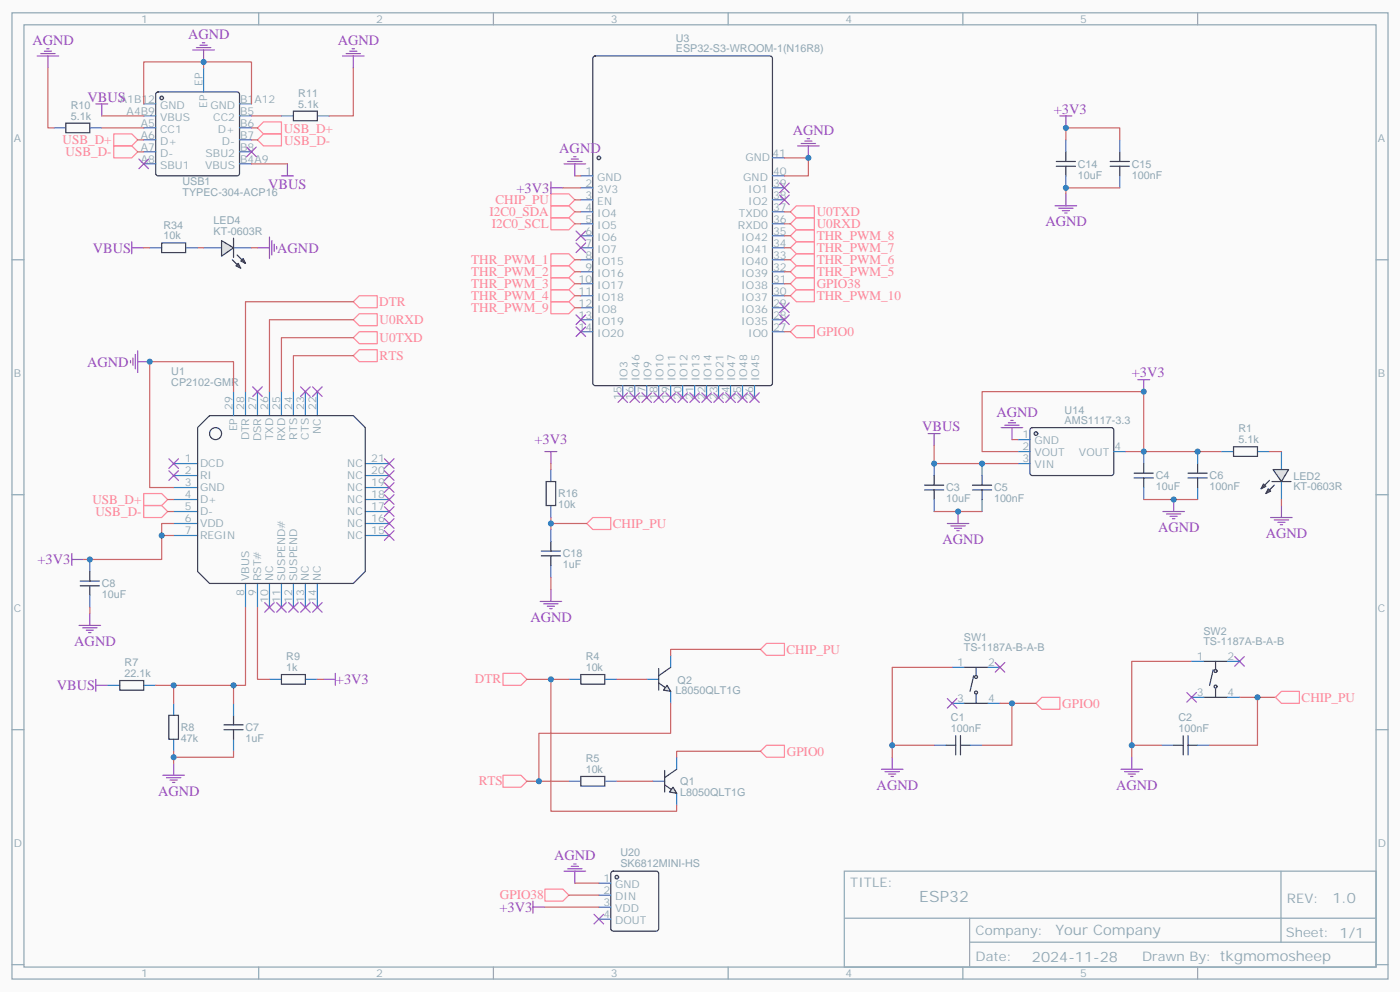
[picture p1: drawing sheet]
<svg xmlns="http://www.w3.org/2000/svg" width="412mm" height="292mm" viewBox="0 0 412 292" stroke-linecap="round" stroke-linejoin="round" font-family="sans-serif">
<path d="M0 0h412.4v291.9h-412.4z" fill="#fafafa"/>
<g fill="none" stroke="#8fa6b3" stroke-width=".35">
<path d="M3.5 3.8h405.4v284.3h-405.4zM7.1 7.3h398.2v277.3h-398.2zM76.2 3.8v3.5M145.3 3.8v3.5M214.5 3.8v3.5M283.6 3.8v3.5M352.8 3.8v3.5M3.5 76.4h3.6M405.3 76.4h3.6M3.5 145.6h3.6M405.3 145.6h3.6M3.5 214.7h3.6"/>
<path d="M405.3 214.7h3.6M248.7 256.4h156.6v28.2h-156.6zM377.3 256.4v20.9M248.7 270.2h156.5M285.6 277.3h119.6M285.6 270.2v14.1M3.5 283.9h3.6M76.2 284.6v3.5M145.3 284.6v3.5M214.5 284.6v3.5M283.6 284.6v3.5M352.8 284.6v3.5"/>
<path d="M405.3 283.9h3.6"/>
</g>
<path d="M174.9 16.7l.4-.2h51.5l.7 .4v95.9l-.4 .6-51.8 .1-.6-.5-.1-95.8z" fill="none" stroke="#404054" stroke-width=".35"/>
<circle cx="176.4" cy="46.5" r=".53" fill="#e0e0e0" stroke="#404054" stroke-width=".35"/>
<g fill="none" stroke="#4775d6" stroke-width=".35">
<path d="M171.1 51.8h3.5M171.1 55.3h3.5M171.1 58.8h3.5M227.5 51.8h3.6M227.5 55.3h3.6M227.5 58.8h3.6M227.5 46.5h3.6M171.1 62.3h3.5M171.1 65.9h3.5M171.1 69.4h3.5M171.1 72.9h3.5M171.1 76.4h3.5"/>
<path d="M171.1 80h3.5M227.5 62.3h3.6M227.5 65.9h3.6M227.5 69.4h3.6M227.5 72.9h3.6M227.5 76.4h3.6M227.5 80h3.6M171.1 83.5h3.5M171.1 87h3.5M171.1 90.6h3.5M171.1 94.1h3.5M171.1 97.6h3.5"/>
<path d="M227.5 83.5h3.6M227.5 87h3.6M227.5 90.6h3.6M227.5 94.1h3.6M227.5 97.6h3.6M183.4 113.5v3.5M187 113.5v3.5M190.5 113.5v3.5M194 113.5v3.5M197.6 113.5v3.5M201.1 113.5v3.5M204.6 113.5v3.5"/>
<path d="M208.1 113.5v3.5M211.7 113.5v3.5M215.2 113.5v3.5M218.7 113.5v3.5M222.2 113.5v3.5"/>
</g>
<path d="M162.3 74.7h5.3l1.7 1.7-1.7 1.8h-5.3zM162.3 78.2h5.3l1.7 1.8-1.7 1.7h-5.3zM162.3 60.6h5.3l1.7 1.7-1.7 1.8h-5.3zM162.3 64.1h5.3l1.7 1.8-1.7 1.7h-5.3zM232.8 69.4l1.8-1.8h5.3v3.6h-5.3zM232.8 72.9l1.8-1.7h5.3v3.5h-5.3zM232.8 76.4l1.8-1.7h5.3v3.5h-5.3zM232.8 80l1.8-1.8h5.3v3.5h-5.3zM162.3 81.7h5.3l1.7 1.8-1.7 1.8h-5.3zM162.3 85.3h5.3l1.7 1.7-1.7 1.8h-5.3z" fill="none" stroke="#ff8799" stroke-width=".35"/>
<path d="M169.3 51.8h1.8M169.3 76.4h1.8M169.3 80h1.8M169.3 62.3h1.8M169.3 65.9h1.8M231.1 69.4h1.7M231.1 72.9h1.7M231.1 76.4h1.7M231.1 80h1.7M169.3 83.5h1.8M169.3 87h1.8" fill="none" stroke="#c96666" stroke-width=".35"/>
<path d="M46.1 27.3l.5-.2h23.2l.5 .2 .3 .5v23.2l-.3 .5-.5 .3h-23.2l-.5-.3-.2-.5v-23.2z" fill="none" stroke="#404054" stroke-width=".35"/>
<circle cx="47.6" cy="28.8" r=".53" fill="#e0e0e0" stroke="#404054" stroke-width=".35"/>
<g fill="none" stroke="#4775d6" stroke-width=".35">
<path d="M42.3 30.6h3.6M42.3 34.1h3.6M42.3 37.6h3.6M60 20v7.1M70.6 30.6h3.5M70.6 34.1h3.5M70.6 37.6h3.5M42.3 41.2h3.6M42.3 44.7h3.6M42.3 48.2h3.6M70.6 41.2h3.5M70.6 44.7h3.5"/>
<path d="M70.6 48.2h3.5M68.8 115.3v7M72.3 115.3v7M75.8 115.3v7M79.4 115.3v7M82.9 115.3v7M86.4 115.3v7M90 115.3v7M93.5 115.3v7M51.2 136.4h7M51.2 139.9h7M107.6 136.4h7.1"/>
<path d="M107.6 139.9h7.1M51.2 143.5h7M51.2 147h7M51.2 150.5h7M51.2 154.1h7M51.2 157.6h7M107.6 143.5h7.1M107.6 147h7.1M107.6 150.5h7.1M107.6 154.1h7.1M107.6 157.6h7.1M72.3 171.7v7.1"/>
<path d="M75.8 171.7v7.1M79.4 171.7v7.1M82.9 171.7v7.1M86.4 171.7v7.1M90 171.7v7.1M93.5 171.7v7.1M192.3 229.9h3.5M199.3 222.8v3.6M199.3 233.4v3.6"/>
</g>
<g fill="none" stroke="#404054" stroke-width=".35">
<path d="M58.2 125.8l3.5-3.5h42.4l3.5 3.5v42.4l-3.5 3.5h-42.4l-3.5-3.5zM195.8 231l3.5 2.4M195.8 226.7v6.4M199.3 226.4l-3.5 2.4"/>
<circle cx="63.5" cy="127.6" r="1.76"/>
</g>
<path d="M198.3 231.7l1 1.7-2.1-.3z" fill="#e0e0e0" stroke="#404054" stroke-width=".35"/>
<path d="M190.5 199.9h3.5M197.6 192.9v3.5M197.6 203.4v3.6" fill="none" stroke="#4775d6" stroke-width=".35"/>
<path d="M194 196.7v6.4M197.6 196.4l-3.6 2.5M194 201l3.6 2.4" fill="none" stroke="#404054" stroke-width=".35"/>
<path d="M196.5 201.7l1.1 1.7-2.2-.3z" fill="#e0e0e0" stroke="#404054" stroke-width=".35"/>
<g fill="none" stroke="#ff8799" stroke-width=".35">
<path d="M162.3 57h5.3l1.7 1.8-1.7 1.8h-5.3zM232.8 65.9l1.8-1.8h5.3v3.5h-5.3zM232.8 62.3l1.8-1.7h5.3v3.5h-5.3zM104.1 88.8l1.7-1.8h5.3v3.6h-5.3zM104.1 99.4l1.7-1.8h5.3v3.5h-5.3zM104.1 94.1l1.7-1.8h5.3v3.5h-5.3zM232.8 83.5l1.8-1.8h5.3v3.6h-5.3zM234.6 95.8h5.3v3.6h-5.3l-1.8-1.8zM104.1 104.7l1.7-1.8h5.3v3.5h-5.3zM42.3 145.2h5.3l1.8 1.8-1.8 1.8h-5.3zM42.3 148.8h5.3l1.8 1.7-1.8 1.8h-5.3zM148.2 198.2h5.3l1.7 1.7-1.7 1.8h-5.3z"/>
<path d="M224 191.1l1.8-1.8h5.3v3.6h-5.3zM306.9 205.2h5.3v3.5h-5.3l-1.7-1.7zM375.7 205.2l1.8-1.8h5.3v3.6h-5.3zM148.2 228.1h5.3l1.7 1.8-1.7 1.8h-5.3zM224 221.1l1.8-1.8h5.3v3.5h-5.3z"/>
</g>
<g fill="none" stroke="#c96666" stroke-width=".35">
<path d="M169.3 58.8h1.8M231.1 46.5h7v5.3h-7M231.1 62.3h1.7M231.1 65.9h1.7M104.1 88.8h-31.8v26.5M104.1 99.4h-21.2v15.9M104.1 94.1h-24.7v21.2M231.1 83.5h1.7M231.1 97.6h1.7M68.8 115.3v-8.9h-24.7v37.1h7.1M104.1 104.7h-17.7v10.6M49.4 147h1.8"/>
<path d="M49.4 150.5h1.8M155.2 199.9h12.4M162.3 199.9v38.8h37v-1.7M181.7 199.9h8.8M224 191.1h-26.4v1.8M280.5 196.4h-17.7v26.4M351 194.6h-17.6v28.2M197.6 207v8.8h-38.9v14.1M262.8 219.3h12.4M294.6 207h10.6M298.1 207v12.3h-8.8M333.4 219.3h8.8"/>
<path d="M365.1 205.2h10.6M370.4 205.2v14.1h-14.1M155.2 229.9h12.4M181.7 229.9h10.6M224 221.1h-24.7v1.7"/>
</g>
<g fill="none" stroke="#994dc2" stroke-width=".35">
<path d="M166.2 48.2h6.3M167.2 47.5h4.2M168.3 46.8h2.1M169 46.1h.7M169.3 48.2v3.6M234.9 42.9h6.4M236 42.2h4.2M237.1 41.5h2.1M237.8 40.8h.7M238.1 42.9v3.6M38.5 106.1v.7M39.2 105.4v2.1"/>
<path d="M39.9 104.3v4.2M40.6 106.4h3.5M40.6 103.3v6.3M74.4 113.8l2.9 2.9M77.3 113.8l-2.9 2.9M88.5 113.8l2.9 2.9M91.4 113.8l-2.9 2.9M92.1 113.8l2.8 2.9M94.9 113.8l-2.8 2.9M49.7 135l2.9 2.8M49.7 138.5l2.9 2.9M52.6 138.5l-2.9 2.9"/>
<path d="M52.6 135l-2.9 2.8M113.2 138.5l2.9 2.9M113.2 135l2.9 2.8M116.1 135l-2.9 2.8M116.1 138.5l-2.9 2.9M113.2 142.1l2.9 2.8M113.2 145.6l2.9 2.8M113.2 149.1l2.9 2.8M113.2 152.6l2.9 2.9M113.2 156.2l2.9 2.8M116.1 142.1l-2.9 2.8M116.1 152.6l-2.9 2.9"/>
<path d="M116.1 156.2l-2.9 2.8M116.1 149.1l-2.9 2.8M116.1 145.6l-2.9 2.8M78 177.3l2.8 2.9M80.8 177.3l-2.8 2.9M85 177.3l2.8 2.9M87.8 177.3l-2.8 2.9M88.5 177.3l2.9 2.9M91.4 177.3l-2.9 2.9M92.1 177.3l2.8 2.9M94.9 177.3l-2.8 2.9M293.2 195l2.8 2.8"/>
<path d="M296 195l-2.8 2.8M363.7 193.2l2.8 2.8M366.5 193.2l-2.8 2.8M279 205.6l2.9 2.8M281.9 205.6l-2.9 2.8M349.6 203.8l2.8 2.8M352.4 203.8l-2.8 2.8M259.6 226.4h6.4M260.7 227.1h4.2M261.8 227.8h2.1M262.5 228.5h.7M262.8 222.8v3.6"/>
<path d="M330.2 226.4h6.3M331.3 227.1h4.2M332.3 227.8h2.1M333 228.5h.7M333.4 222.8v3.6"/>
</g>
<g fill="none" stroke="#4775d6" stroke-width=".35">
<path d="M167.6 199.9h3.5M178.2 199.9h3.5M280.5 196.4h3.5M291 196.4h3.6M351 194.6h3.5M361.6 194.6h3.5M275.2 219.3h3.5M280.5 207h3.5M285.8 219.3h3.5M291 207h3.6M342.2 219.3h3.5M351 205.2h3.5"/>
<path d="M352.8 219.3h3.5M361.6 205.2h3.5M167.6 229.9h3.5M178.2 229.9h3.5"/>
</g>
<g fill="none" stroke="#404054" stroke-width=".35">
<path d="M303.6 126l.5-.2 23.6 .1 .4 .6-.1 13-.6 .4h-23.6l-.4-.7v-12.7zM171.1 198.5h7.1v2.8h-7.1zM284 196.4h7M286.8 198.9l-1 4.5M287.5 196.4v2.5M354.5 194.6h7.1M357.4 197.1l-1.1 4.6M358.1 194.6v2.5M278.7 219.3h2.8M281.5 216.5v5.6M282.9 219.3h2.9M282.9 216.5v5.6"/>
<path d="M284 207h7M287.5 204.5v2.5M345.7 219.3h2.8M348.5 216.5v5.6M350 219.3h2.8M350 216.5v5.6M354.5 205.2h7.1M358.1 202.7v2.5M171.1 228.5h7.1v2.8h-7.1z"/>
<circle cx="287.5" cy="199.2" r=".44"/>
<circle cx="358.1" cy="197.4" r=".44"/>
<circle cx="287.5" cy="203.8" r=".44"/>
<circle cx="358.1" cy="202" r=".44"/>
</g>
<circle cx="305.2" cy="127.6" r=".53" fill="#e0e0e0" stroke="#404054" stroke-width=".35"/>
<path d="M275.2 136.4v3.5M289.3 136.4v3.5M299.9 129.4h3.5M299.9 132.9h3.5M299.9 136.4h3.5M328.1 132.9h3.5M336.9 132.9v3.5M352.8 132.9v3.5M275.2 147v3.5M289.3 147v3.5M336.9 143.5v3.5M352.8 143.5v3.5" fill="none" stroke="#4775d6" stroke-width=".35"/>
<g fill="none" stroke="#994dc2" stroke-width=".35">
<path d="M335.1 111.7h3.6M336.9 111.7v3.6M273.4 127.6h3.5M275.2 127.6v3.5M294.9 125.8h6.4M296 125.1h4.2M297 124.4h2.2M297.7 123.7h.7M298.1 125.8v3.6M279 154.1h6.4M280.1 154.8h4.2M281.2 155.5h2.1"/>
<path d="M281.9 156.2h.7M282.2 150.5v3.6M342.5 150.5h6.4M343.6 151.2h4.2M344.7 151.9h2.1M345.4 152.6h.7M345.7 147v3.5"/>
</g>
<g fill="none" stroke="#404054" stroke-width=".35">
<path d="M275.2 139.9v2.9M289.3 139.9v2.9M334.1 139.2h5.6M336.9 136.4v2.8M350 139.2h5.6M352.8 136.4v2.8M272.3 142.8h5.7M272.3 144.2h5.7M275.2 144.2v2.8M286.5 142.8h5.6M286.5 144.2h5.6M289.3 144.2v2.8"/>
<path d="M334.1 140.7h5.6M336.9 140.7v2.8M350 140.7h5.6M352.8 140.7v2.8"/>
</g>
<path d="M275.2 131.1v5.3h24.7M298.1 129.4h1.8M299.9 132.9h-10.6v-17.6h47.6v17.6h-5.3M336.9 132.9h22.9M275.2 150.5h14.1M336.9 147h15.9" fill="none" stroke="#c96666" stroke-width=".35"/>
<g fill="#e0e0e0" stroke="#404054" stroke-width=".35">
<path d="M373.6 143.8l.7 .7-1.4 .7z"/>
<path d="M372.2 142.4l.7 .7-1.4 .7z"/>
</g>
<path d="M377.5 132.9v5.3M377.5 141.7v5.3" fill="none" stroke="#4775d6" stroke-width=".35"/>
<path d="M373.9 141.4l-2.4 2.4M374.6 141.7h5.7M375.4 142.8l-2.5 2.4" fill="none" stroke="#404054" stroke-width=".35"/>
<path d="M375 138.2h4.6l-2.1 3.5z" fill="#e0e0e0" stroke="#404054" stroke-width=".35"/>
<g fill="none" stroke="#994dc2" stroke-width=".35">
<path d="M10.9 16.5h6.4M12 15.8h4.2M13.1 15.1h2.1M13.8 14.4h.7M14.1 16.5v3.5M56.8 14.7h6.3M57.9 14h4.2M58.9 13.3h2.1M59.6 12.6h.7M60 14.7v3.5M100.9 16.5h6.3M102 15.8h4.2"/>
<path d="M103 15.1h2.1M103.7 14.4h.7M104.1 16.5v3.5M28.2 30.6h3.5M30 30.6v3.5M312.2 34.1h3.5M314 34.1v3.5M40.9 46.8l2.8 2.8M43.7 46.8l-2.8 2.8M72.7 43.3l2.8 2.8M75.5 43.3l-2.8 2.8M82.9 51.8h3.5"/>
<path d="M84.7 48.2v3.6M162.3 55.3h3.5M162.3 53.5v3.5M229.7 53.9l2.8 2.8M229.7 57.4l2.8 2.8M232.5 53.9l-2.8 2.8M232.5 57.4l-2.8 2.8M314 57v3.6M169.7 68l2.8 2.8M169.7 71.5l2.8 2.8M172.5 68l-2.8 2.8M172.5 71.5l-2.8 2.8"/>
<path d="M310.8 60.6h6.3M311.9 61.3h4.2M312.9 62h2.1M313.6 62.7h.7M169.7 92.7l2.8 2.8M169.7 96.2l2.8 2.8M172.5 92.7l-2.8 2.8M172.5 96.2l-2.8 2.8M229.7 89.1l2.8 2.9M229.7 92.7l2.8 2.8M232.5 89.1l-2.8 2.9M232.5 92.7l-2.8 2.8"/>
<path d="M182 115.6l2.9 2.8M184.9 115.6l-2.9 2.8M185.6 115.6l2.8 2.8M188.4 115.6l-2.8 2.8M189.1 115.6l2.8 2.8M191.9 115.6l-2.8 2.8M192.6 115.6l2.8 2.8M195.4 115.6l-2.8 2.8M196.1 115.6l2.9 2.8M199 115.6l-2.9 2.8M199.7 115.6l2.8 2.8M202.5 115.6l-2.8 2.8"/>
<path d="M203.2 115.6l2.8 2.8M206 115.6l-2.8 2.8M206.7 115.6l2.8 2.8M209.5 115.6l-2.8 2.8M210.3 115.6l2.8 2.8M213.1 115.6l-2.8 2.8M213.8 115.6l2.8 2.8M216.6 115.6l-2.8 2.8M217.3 115.6l2.8 2.8M220.1 115.6l-2.8 2.8M220.8 115.6l2.9 2.8M223.7 115.6l-2.9 2.8"/>
<path d="M160.5 132.9h3.5M162.3 132.9v3.5M374.3 152.3h6.3M375.4 153h4.2M376.4 153.7h2.1M377.1 154.4h.7M377.5 148.8v3.5M21.2 164.6h3.5M21.2 162.9v3.5M81.5 177.3l2.8 2.9M84.3 177.3l-2.8 2.9M159.1 177h6.4"/>
<path d="M160.2 177.7h4.2M161.2 178.4h2.1M161.9 179.1h.7M162.3 173.5v3.5M23.3 184h6.3M24.3 184.7h4.3M25.4 185.5h2.1M26.1 186.2h.7M26.5 180.5v3.5M28.2 199.9v3.5M95.2 199.9h3.6M98.8 198.2v3.5"/>
<path d="M28.2 201.7h3.5M48 228.1h6.3M49 228.8h4.3M50.1 229.6h2.1M50.8 230.3h.7M51.2 224.6v3.5M175 269.1l2.8 2.8M177.8 269.1l-2.8 2.8"/>
</g>
<g fill="none" stroke="#c96666" stroke-width=".35">
<path d="M60 18.2h14.1v12.4M14.1 20v17.6h1.8M30 37.6h12.3M30 34.1h12.3M60 20v-1.8h-17.7v12.4M74.1 37.6h1.7M74.1 34.1h8.8M104.1 20v14.1h-7.1M40.6 41.2h1.7M40.6 44.7h1.7M74.1 41.2h1.7M74.1 48.2h10.6"/>
<path d="M165.8 55.3h5.3M314 41.2v-3.6h15.8v3.6M329.8 55.3h-15.8v1.7M169.3 90.6h1.8M231.1 87h1.7M162.3 136.4v1.8M373.9 132.9h3.6M47.6 157.6h3.6M51.2 154.1h-3.6v10.5h-22.9M162.3 152.3v3.5M162.3 154.1h10.6M377.5 147v1.8"/>
<path d="M26.5 178.8v1.7M72.3 178.8v22.9h-26.4M75.8 178.8v21.1h3.6M162.3 169.9v3.6M93.5 199.9h1.7M51.2 201.7v5.3M68.8 201.7v5.3M51.2 221.1v3.5M68.8 221.1v1.7h-17.6"/>
</g>
<g fill="none" stroke="#4775d6" stroke-width=".35">
<path d="M15.9 37.6h3.5M26.5 37.6h3.5M82.9 34.1h3.5M93.5 34.1h3.5M314 41.2v3.5M314 51.8v3.5M329.8 41.2v3.5M329.8 51.8v3.5M162.3 138.2v3.5M359.8 132.9h3.6M370.4 132.9h3.5M162.3 148.8v3.5"/>
<path d="M162.3 155.8v3.5M26.5 164.6v3.6M26.5 175.2v3.6M162.3 166.4v3.5M79.4 199.9h3.5M90 199.9h3.5M31.7 201.7h3.6M42.3 201.7h3.6M51.2 207v3.5M51.2 217.6v3.5M68.8 207v3.5M68.8 217.6v3.5"/>
</g>
<g fill="none" stroke="#404054" stroke-width=".35">
<path d="M19.4 36.2h7.1v2.9h-7.1zM86.4 32.7h7.1v2.8h-7.1zM311.1 47.5h5.7M311.1 48.9h5.7M314 44.7v2.8M314 48.9v2.9M327 47.5h5.7M327 48.9h5.7M329.8 44.7v2.8M329.8 48.9v2.9M363.4 131.5h7v2.8h-7zM160.9 141.7h2.8v7.1h-2.8z"/>
<path d="M162.3 159.3v2.9M23.6 171h5.7M23.6 172.4h5.7M26.5 168.2v2.8M26.5 172.4v2.8M159.5 163.6h5.6M159.5 162.2h5.6M162.3 163.6v2.8M82.9 198.5h7.1v2.8h-7.1zM35.3 200.3h7v2.8h-7zM49.7 210.5h2.9v7.1h-2.9zM66 214.7h5.6"/>
<path d="M66 213.3h5.6M68.8 210.5v2.8M68.8 214.7v2.9"/>
</g>
<path d="M33.5 39.4h5.3l1.8 1.8-1.8 1.7h-5.3zM75.8 37.6l1.8-1.7h5.3v3.5h-5.3zM33.5 42.9h5.3l1.8 1.8-1.8 1.8h-5.3zM75.8 41.2l1.8-1.8h5.3v3.5h-5.3zM162.3 88.8h5.3l1.7 1.8-1.7 1.7h-5.3zM232.8 87l1.8-1.7h5.3v3.5h-5.3zM172.9 154.1l1.7-1.8h5.3v3.5h-5.3z" fill="none" stroke="#ff8799" stroke-width=".35"/>
<g fill="#e0e0e0" stroke="#404054" stroke-width=".35">
<path d="M70.9 76.8l.7-.7 .7 1.4z"/>
<path d="M69.5 78.2l.7-.7 .7 1.4z"/>
</g>
<path d="M60 72.9h5.3M68.8 72.9h5.3" fill="none" stroke="#4775d6" stroke-width=".35"/>
<path d="M68.4 76.4l2.5 2.5M68.8 70.1v5.6M69.8 75l2.5 2.5" fill="none" stroke="#404054" stroke-width=".35"/>
<path d="M65.3 70.8l3.5 2.1-3.5 2.5z" fill="#e0e0e0" stroke="#404054" stroke-width=".35"/>
<path d="M38.8 72.9h3.5M38.8 71.2v3.5M75.8 72.9h3.6M79.4 69.7v6.4M80.1 70.8v4.2M80.8 71.9v2.1M81.5 72.6v.7" fill="none" stroke="#994dc2" stroke-width=".35"/>
<path d="M42.3 72.9h1.8M58.2 72.9h1.8M74.1 72.9h1.7" fill="none" stroke="#c96666" stroke-width=".35"/>
<path d="M44.1 72.9h3.5M54.7 72.9h3.5" fill="none" stroke="#4775d6" stroke-width=".35"/>
<path d="M47.6 71.5h7.1v2.8h-7.1zM180.2 256.6l.4-.2h12.7l.5 .2 .2 .5v16.2l-.2 .5-.5 .2h-12.7l-.5-.2-.2-.5v-16.2z" fill="none" stroke="#404054" stroke-width=".35"/>
<circle cx="181.7" cy="258.1" r=".53" fill="#e0e0e0" stroke="#404054" stroke-width=".35"/>
<path d="M176.4 259.9h3.5M176.4 263.4h3.5M176.4 266.9h3.5M176.4 270.5h3.5" fill="none" stroke="#4775d6" stroke-width=".35"/>
<path d="M166.2 256.4h6.3M167.2 255.7h4.2M168.3 255h2.1M169 254.2h.7M169.3 256.4v3.5M157 266.9h3.5M157 265.2v3.5" fill="none" stroke="#994dc2" stroke-width=".35"/>
<path d="M169.3 259.9h7.1M160.5 266.9h15.9M167.6 263.4h8.8" fill="none" stroke="#c96666" stroke-width=".35"/>
<path d="M160.5 261.7h5.3l1.8 1.7-1.8 1.8h-5.3z" fill="none" stroke="#ff8799" stroke-width=".35"/>
<g fill="#0d969c">
<circle cx="238.1" cy="46.5" r=".88"/>
<circle cx="44.1" cy="106.4" r=".88"/>
<circle cx="158.8" cy="229.9" r=".88"/>
<circle cx="162.3" cy="199.9" r=".88"/>
<circle cx="262.8" cy="219.3" r=".88"/>
<circle cx="298.1" cy="207" r=".88"/>
<circle cx="333.4" cy="219.3" r=".88"/>
<circle cx="370.4" cy="205.2" r=".88"/>
<circle cx="275.2" cy="136.4" r=".88"/>
<circle cx="289.3" cy="136.4" r=".88"/>
<circle cx="336.9" cy="132.9" r=".88"/>
<circle cx="345.7" cy="147" r=".88"/>
<circle cx="282.2" cy="150.5" r=".88"/>
<circle cx="336.9" cy="115.3" r=".88"/>
<circle cx="352.8" cy="132.9" r=".88"/>
<circle cx="47.6" cy="157.6" r=".88"/>
<circle cx="26.5" cy="164.6" r=".88"/>
<circle cx="51.2" cy="201.7" r=".88"/>
<circle cx="51.2" cy="222.8" r=".88"/>
<circle cx="68.8" cy="201.7" r=".88"/>
<circle cx="60" cy="18.2" r=".88"/>
<circle cx="314" cy="55.3" r=".88"/>
<circle cx="162.3" cy="154.1" r=".88"/>
<circle cx="314" cy="37.6" r=".88"/>
</g>
<text font-size="4.6" fill="#90a7b2" x="270.8" y="265.4">ESP32</text>
<g font-size="4.2" fill="#994cc3">
<text x="55.4" y="11.5">AGND</text>
<text x="9.5" y="13.3">AGND</text>
<text x="99.5" y="13.3">AGND</text>
<text x="25.8" y="29.9">VBUS</text>
<text x="310.4" y="33.4">+3V3</text>
<text x="233.5" y="39.7">AGND</text>
<text x="164.7" y="45">AGND</text>
<text x="79" y="55.7">VBUS</text>
<text x="152.1" y="56.7">+3V3</text>
<text x="307.9" y="66.7">AGND</text>
<text x="27.3" y="74.4">VBUS</text>
<text x="81.7" y="74.4">AGND</text>
<text x="25.6" y="107.9">AGND</text>
<text x="333.4" y="111">+3V3</text>
<text x="293.5" y="122.6">AGND</text>
<text x="157.4" y="130.8">+3V3</text>
<text x="271.6" y="126.9">VBUS</text>
<text x="277.6" y="160.1">AGND</text>
<text x="341.1" y="156.6">AGND</text>
<text x="372.9" y="158.4">AGND</text>
<text x="11" y="166.1">+3V3</text>
<text x="156.3" y="183">AGND</text>
<text x="21.9" y="190.1">AGND</text>
<text x="16.7" y="203.1">VBUS</text>
<text x="99" y="201.3">+3V3</text>
<text x="258.2" y="232.5">AGND</text>
<text x="328.8" y="232.5">AGND</text>
<text x="46.6" y="234.2">AGND</text>
<text x="163.2" y="253.2">AGND</text>
<text x="147.1" y="268.4">+3V3</text>
</g>
<g font-size="4.2" fill="#90a7b2">
<text x="392.5" y="265.6">1.0</text>
<text x="310.9" y="275.2">Your Company</text>
<text x="304" y="283">2024-11-28</text>
</g>
<g font-size="3.9" fill="#ff869a">
<text x="83.6" y="39">USB_D+</text>
<text x="18.4" y="42.4">USB_D+</text>
<text x="19.3" y="45.9">USB_D-</text>
<text x="83.7" y="42.5">USB_D-</text>
<text x="144.2" y="63.6">I2C0_SDA</text>
<text x="145.9" y="60.1">CHIP_PU</text>
<text x="240.6" y="63.6">U0TXD</text>
<text x="144.8" y="67.1">I2C0_SCL</text>
<text x="240.6" y="70.6">THR_PWM_8</text>
<text x="240.6" y="67.2">U0RXD</text>
<text x="138.8" y="77.7">THR_PWM_1</text>
<text x="240.6" y="74.2">THR_PWM_7</text>
<text x="240.6" y="77.7">THR_PWM_6</text>
<text x="138.8" y="81.2">THR_PWM_2</text>
<text x="240.6" y="81.2">THR_PWM_5</text>
<text x="138.8" y="84.8">THR_PWM_3</text>
<text x="138.8" y="88.3">THR_PWM_4</text>
<text x="240.6" y="84.8">GPIO38</text>
<text x="240.6" y="88.3">THR_PWM_10</text>
<text x="111.7" y="90.2">DTR</text>
<text x="111.8" y="95.4">U0RXD</text>
<text x="138.8" y="91.8">THR_PWM_9</text>
<text x="111.8" y="100.7">U0TXD</text>
<text x="240.6" y="98.9">GPIO0</text>
<text x="111.8" y="106">RTS</text>
<text x="27.2" y="148.3">USB_D+</text>
<text x="28.1" y="151.8">USB_D-</text>
<text x="180.5" y="155.3">CHIP_PU</text>
<text x="231.7" y="192.3">CHIP_PU</text>
<text x="139.9" y="201">DTR</text>
<text x="312.9" y="208.3">GPIO0</text>
<text x="383.4" y="206.5">CHIP_PU</text>
<text x="231.8" y="222.4">GPIO0</text>
<text x="141" y="231.1">RTS</text>
<text x="147.3" y="264.7">GPIO38</text>
</g>
<g font-size="3.9" fill="#90a7b2">
<text x="250.5" y="260.9">TITLE:</text>
<text x="379.1" y="265.6">REV:</text>
<text x="287.4" y="275.1">Company:</text>
<text x="378.7" y="275.8">Sheet: 1/1</text>
<text x="287.4" y="282.8">Date:</text>
<text x="336.4" y="282.9">Drawn By: tkgmomosheep</text>
</g>
<g font-size="3.2" fill="#90a7b2">
<text x="41.6" y="6.8">1</text>
<text x="110.8" y="6.8">2</text>
<text x="179.9" y="6.8">3</text>
<text x="249.1" y="6.8">4</text>
<text x="318.2" y="6.8">5</text>
<text x="199.1" y="15.4">ESP32-S3-WROOM-1(N16R8)</text>
<text x="199.1" y="12.5">U3</text>
<text x="59.6" y="25.3" transform="rotate(-90 59.6 25.3)">EP</text>
<text x="87.9" y="28.5">R11</text>
<text x="20.8" y="35.2">5.1k</text>
<text x="20.8" y="32">R10</text>
<text x="35.3" y="30.2">A1B12</text>
<text x="37.3" y="33.8">A4B9</text>
<text x="47.2" y="32">GND</text>
<text x="47.2" y="35.5">VBUS</text>
<text x="61" y="31.7" transform="rotate(-90 61 31.7)">EP</text>
<text x="62" y="32">GND</text>
<text x="62.8" y="35.5">CC2</text>
<text x="70.7" y="33.8">B5</text>
<text x="70.7" y="30.2">B1A12</text>
<text x="87.9" y="31.6">5.1k</text>
<text x="4.1" y="41.9">A</text>
<text x="41.5" y="37.3">A5</text>
<text x="41.5" y="40.8">A6</text>
<text x="47.2" y="39.1">CC1</text>
<text x="64.2" y="39.1">D+</text>
<text x="70.7" y="40.8">B7</text>
<text x="70.7" y="37.3">B6</text>
<text x="405.9" y="41.9">A</text>
<text x="41.5" y="44.3">A7</text>
<text x="41.5" y="47.9">A8</text>
<text x="47.2" y="42.6">D+</text>
<text x="47.2" y="46.1">D-</text>
<text x="60.6" y="46.1">SBU2</text>
<text x="65.4" y="42.6">D-</text>
<text x="70.7" y="47.9">B4A9</text>
<text x="70.7" y="44.3">B8</text>
<text x="219.6" y="47.5">GND</text>
<text x="227.5" y="46.1">41</text>
<text x="47.2" y="49.6">SBU1</text>
<text x="60.4" y="49.6">VBUS</text>
<text x="172.4" y="51.4">1</text>
<text x="175.9" y="53.2">GND</text>
<text x="219" y="53.2">GND</text>
<text x="227.7" y="51.4">40</text>
<text x="317.5" y="52.5">10uF</text>
<text x="317.5" y="49.4">C14</text>
<text x="333.4" y="52.5">100nF</text>
<text x="333.4" y="49.4">C15</text>
<text x="53.7" y="57.7">TYPEC-304-ACP16</text>
<text x="53.7" y="54.6">USB1</text>
<text x="172.4" y="54.9">2</text>
<text x="172.4" y="58.5">3</text>
<text x="175.9" y="56.7">3V3</text>
<text x="220.4" y="56.7">IO1</text>
<text x="227.7" y="58.5">38</text>
<text x="227.7" y="54.9">39</text>
<text x="62.9" y="65.8">LED4</text>
<text x="172.4" y="62">4</text>
<text x="172.4" y="65.5">5</text>
<text x="175.9" y="60.2">EN</text>
<text x="175.9" y="63.7">IO4</text>
<text x="217.6" y="63.7">TXD0</text>
<text x="220.4" y="60.2">IO2</text>
<text x="227.7" y="65.5">36</text>
<text x="227.7" y="62">37</text>
<text x="48.1" y="70.4">10k</text>
<text x="48.1" y="67.3">R34</text>
<text x="62.9" y="69">KT-0603R</text>
<text x="172.4" y="69">6</text>
<text x="175.9" y="67.3">IO5</text>
<text x="175.9" y="70.8">IO6</text>
<text x="217.4" y="67.3">RXD0</text>
<text x="218.4" y="70.8">IO42</text>
<text x="227.7" y="69">35</text>
<text x="172.4" y="72.6">7</text>
<text x="172.4" y="76.1">8</text>
<text x="175.9" y="74.3">IO7</text>
<text x="175.9" y="77.9">IO15</text>
<text x="218.4" y="77.9">IO40</text>
<text x="218.4" y="74.3">IO41</text>
<text x="227.7" y="76.1">33</text>
<text x="227.7" y="72.6">34</text>
<text x="170.4" y="83.1">10</text>
<text x="172.4" y="79.6">9</text>
<text x="175.9" y="81.4">IO16</text>
<text x="218.4" y="81.4">IO39</text>
<text x="227.7" y="83.1">31</text>
<text x="227.7" y="79.6">32</text>
<text x="170.4" y="86.7">11</text>
<text x="175.9" y="84.9">IO17</text>
<text x="175.9" y="88.4">IO18</text>
<text x="218.4" y="88.4">IO37</text>
<text x="218.4" y="84.9">IO38</text>
<text x="227.7" y="86.7">30</text>
<text x="170.4" y="90.2">12</text>
<text x="170.4" y="93.7">13</text>
<text x="175.9" y="92">IO8</text>
<text x="175.9" y="95.5">IO19</text>
<text x="218.4" y="95.5">IO35</text>
<text x="218.4" y="92">IO36</text>
<text x="227.7" y="93.7">28</text>
<text x="227.7" y="90.2">29</text>
<text x="170.4" y="97.3">14</text>
<text x="175.9" y="99">IO20</text>
<text x="220.4" y="99">IO0</text>
<text x="227.7" y="97.3">27</text>
<text x="4.1" y="111">B</text>
<text x="50.4" y="113.5">CP2102-GMR</text>
<text x="50.4" y="110.4">U1</text>
<text x="184.9" y="112.2" transform="rotate(-90 184.9 112.2)">IO3</text>
<text x="188.4" y="112.2" transform="rotate(-90 188.4 112.2)">IO46</text>
<text x="191.9" y="112.2" transform="rotate(-90 191.9 112.2)">IO9</text>
<text x="195.4" y="112.2" transform="rotate(-90 195.4 112.2)">IO10</text>
<text x="199" y="112.2" transform="rotate(-90 199 112.2)">IO11</text>
<text x="202.5" y="112.2" transform="rotate(-90 202.5 112.2)">IO12</text>
<text x="206" y="112.2" transform="rotate(-90 206 112.2)">IO13</text>
<text x="209.5" y="112.2" transform="rotate(-90 209.5 112.2)">IO14</text>
<text x="213.1" y="112.2" transform="rotate(-90 213.1 112.2)">IO21</text>
<text x="216.6" y="112.2" transform="rotate(-90 216.6 112.2)">IO47</text>
<text x="220.1" y="112.2" transform="rotate(-90 220.1 112.2)">IO48</text>
<text x="223.7" y="112.2" transform="rotate(-90 223.7 112.2)">IO45</text>
<text x="405.9" y="111">B</text>
<text x="183.1" y="117.7" transform="rotate(-90 183.1 117.7)">15</text>
<text x="186.6" y="117.7" transform="rotate(-90 186.6 117.7)">16</text>
<text x="190.1" y="117.7" transform="rotate(-90 190.1 117.7)">17</text>
<text x="193.7" y="117.7" transform="rotate(-90 193.7 117.7)">18</text>
<text x="197.2" y="117.7" transform="rotate(-90 197.2 117.7)">19</text>
<text x="200.7" y="117.7" transform="rotate(-90 200.7 117.7)">20</text>
<text x="204.3" y="117.7" transform="rotate(-90 204.3 117.7)">21</text>
<text x="207.8" y="117.7" transform="rotate(-90 207.8 117.7)">22</text>
<text x="211.3" y="117.7" transform="rotate(-90 211.3 117.7)">23</text>
<text x="214.8" y="117.7" transform="rotate(-90 214.8 117.7)">24</text>
<text x="218.4" y="117.7" transform="rotate(-90 218.4 117.7)">25</text>
<text x="221.9" y="117.7" transform="rotate(-90 221.9 117.7)">26</text>
<text x="68.4" y="120.5" transform="rotate(-90 68.4 120.5)">29</text>
<text x="72" y="120.5" transform="rotate(-90 72 120.5)">28</text>
<text x="75.5" y="120.5" transform="rotate(-90 75.5 120.5)">27</text>
<text x="79" y="120.5" transform="rotate(-90 79 120.5)">26</text>
<text x="82.5" y="120.5" transform="rotate(-90 82.5 120.5)">25</text>
<text x="86.1" y="120.5" transform="rotate(-90 86.1 120.5)">24</text>
<text x="89.6" y="120.5" transform="rotate(-90 89.6 120.5)">23</text>
<text x="93.1" y="120.5" transform="rotate(-90 93.1 120.5)">22</text>
<text x="313.6" y="124.7">AMS1117-3.3</text>
<text x="313.6" y="121.7">U14</text>
<text x="69.8" y="126.9" transform="rotate(-90 69.8 126.9)">EP</text>
<text x="73.4" y="129.6" transform="rotate(-90 73.4 129.6)">DTR</text>
<text x="76.9" y="129.8" transform="rotate(-90 76.9 129.8)">DSR</text>
<text x="80.4" y="129.6" transform="rotate(-90 80.4 129.6)">TXD</text>
<text x="84" y="129.8" transform="rotate(-90 84 129.8)">RXD</text>
<text x="87.5" y="129.3" transform="rotate(-90 87.5 129.3)">RTS</text>
<text x="91" y="129.4" transform="rotate(-90 91 129.4)">CTS</text>
<text x="94.5" y="127.6" transform="rotate(-90 94.5 127.6)">NC</text>
<text x="301.2" y="129">1</text>
<text x="304.7" y="130.8">GND</text>
<text x="364.8" y="130.4">5.1k</text>
<text x="364.8" y="127.2">R1</text>
<text x="54.4" y="136.1">1</text>
<text x="58.9" y="137.5">DCD</text>
<text x="102.3" y="137.5">NC</text>
<text x="109.4" y="136.1">21</text>
<text x="301.2" y="132.5">2</text>
<text x="301.2" y="136.1">3</text>
<text x="304.7" y="134.3">VOUT</text>
<text x="304.7" y="137.8">VIN</text>
<text x="317.8" y="134.3">VOUT</text>
<text x="328.3" y="132.5">4</text>
<text x="54.4" y="139.6">2</text>
<text x="54.4" y="143.1">3</text>
<text x="58.9" y="141">RI</text>
<text x="102.3" y="141">NC</text>
<text x="109.4" y="143.1">19</text>
<text x="109.4" y="139.6">20</text>
<text x="340.4" y="141.1">C4</text>
<text x="356.3" y="141.1">C6</text>
<text x="381" y="141.1">LED2</text>
<text x="54.4" y="146.6">4</text>
<text x="58.9" y="144.5">GND</text>
<text x="58.9" y="148.1">D+</text>
<text x="102.3" y="148.1">NC</text>
<text x="102.3" y="144.5">NC</text>
<text x="109.4" y="146.6">18</text>
<text x="164.4" y="149.6">10k</text>
<text x="164.4" y="146.4">R16</text>
<text x="278.7" y="147.8">10uF</text>
<text x="278.7" y="144.6">C3</text>
<text x="292.8" y="147.8">100nF</text>
<text x="292.8" y="144.6">C5</text>
<text x="340.4" y="144.3">10uF</text>
<text x="356.3" y="144.3">100nF</text>
<text x="381" y="144.2">KT-0603R</text>
<text x="54.4" y="150.2">5</text>
<text x="54.4" y="153.7">6</text>
<text x="58.9" y="151.6">D-</text>
<text x="58.9" y="155.1">VDD</text>
<text x="102.3" y="155.1">NC</text>
<text x="102.3" y="151.6">NC</text>
<text x="109.4" y="153.7">16</text>
<text x="109.4" y="150.2">17</text>
<text x="54.4" y="157.2">7</text>
<text x="58.9" y="158.6">REGIN</text>
<text x="102.3" y="158.6">NC</text>
<text x="109.4" y="157.2">15</text>
<text x="165.8" y="167.2">1uF</text>
<text x="165.8" y="164.1">C18</text>
<text x="30" y="172.8">C8</text>
<text x="73.4" y="171" transform="rotate(-90 73.4 171)">VBUS</text>
<text x="76.9" y="171" transform="rotate(-90 76.9 171)">RST#</text>
<text x="80.4" y="171" transform="rotate(-90 80.4 171)">NC</text>
<text x="84" y="171" transform="rotate(-90 84 171)">SUSPEND#</text>
<text x="87.5" y="171" transform="rotate(-90 87.5 171)">SUSPEND</text>
<text x="91" y="171" transform="rotate(-90 91 171)">NC</text>
<text x="94.5" y="171" transform="rotate(-90 94.5 171)">NC</text>
<text x="30" y="176">10uF</text>
<text x="72" y="175.5" transform="rotate(-90 72 175.5)">8</text>
<text x="75.5" y="175.5" transform="rotate(-90 75.5 175.5)">9</text>
<text x="79" y="177.5" transform="rotate(-90 79 177.5)">10</text>
<text x="82.5" y="177.5" transform="rotate(-90 82.5 177.5)">11</text>
<text x="86.1" y="177.5" transform="rotate(-90 86.1 177.5)">12</text>
<text x="89.6" y="177.5" transform="rotate(-90 89.6 177.5)">13</text>
<text x="93.1" y="177.5" transform="rotate(-90 93.1 177.5)">14</text>
<text x="4.1" y="180.2">C</text>
<text x="405.9" y="180.2">C</text>
<text x="283.9" y="191.7">TS-1187A-B-A-B</text>
<text x="283.9" y="188.7">SW1</text>
<text x="354.5" y="189.9">TS-1187A-B-A-B</text>
<text x="354.5" y="187">SW2</text>
<text x="36.7" y="196">R7</text>
<text x="84.3" y="197.4">1k</text>
<text x="84.3" y="194.3">R9</text>
<text x="172.5" y="197.4">10k</text>
<text x="172.5" y="194.3">R4</text>
<text x="282" y="196">1</text>
<text x="291" y="196">2</text>
<text x="352.5" y="194.3">1</text>
<text x="361.6" y="194.3">2</text>
<text x="36.7" y="199.2">22.1k</text>
<text x="199.6" y="201.2">Q2</text>
<text x="199" y="204.4">L8050QLT1G</text>
<text x="282" y="206.6">3</text>
<text x="291" y="206.6">4</text>
<text x="352.5" y="204.9">3</text>
<text x="361.6" y="204.9">4</text>
<text x="53.3" y="215.2">R8</text>
<text x="72.3" y="215.2">C7</text>
<text x="280.1" y="215.4">100nF</text>
<text x="280.1" y="212.3">C1</text>
<text x="347.1" y="215.4">100nF</text>
<text x="347.1" y="212.3">C2</text>
<text x="53.3" y="218.4">47k</text>
<text x="72.3" y="218.3">1uF</text>
<text x="172.5" y="227.4">10k</text>
<text x="172.5" y="224.3">R5</text>
<text x="200.4" y="231">Q1</text>
<text x="200.4" y="234.2">L8050QLT1G</text>
<text x="4.1" y="249.3">D</text>
<text x="182.7" y="252">U20</text>
<text x="405.9" y="249.3">D</text>
<text x="182.7" y="255.2">SK6812MINI-HS</text>
<text x="177.7" y="259.5">1</text>
<text x="177.7" y="263.1">2</text>
<text x="181.2" y="261.3">GND</text>
<text x="177.7" y="266.6">3</text>
<text x="181.2" y="264.8">DIN</text>
<text x="181.2" y="268.4">VDD</text>
<text x="177.7" y="270.1">4</text>
<text x="181.2" y="271.9">DOUT</text>
<text x="41.6" y="287.6">1</text>
<text x="110.8" y="287.6">2</text>
<text x="179.9" y="287.6">3</text>
<text x="249.1" y="287.6">4</text>
<text x="318.2" y="287.6">5</text>
</g>
</svg>
